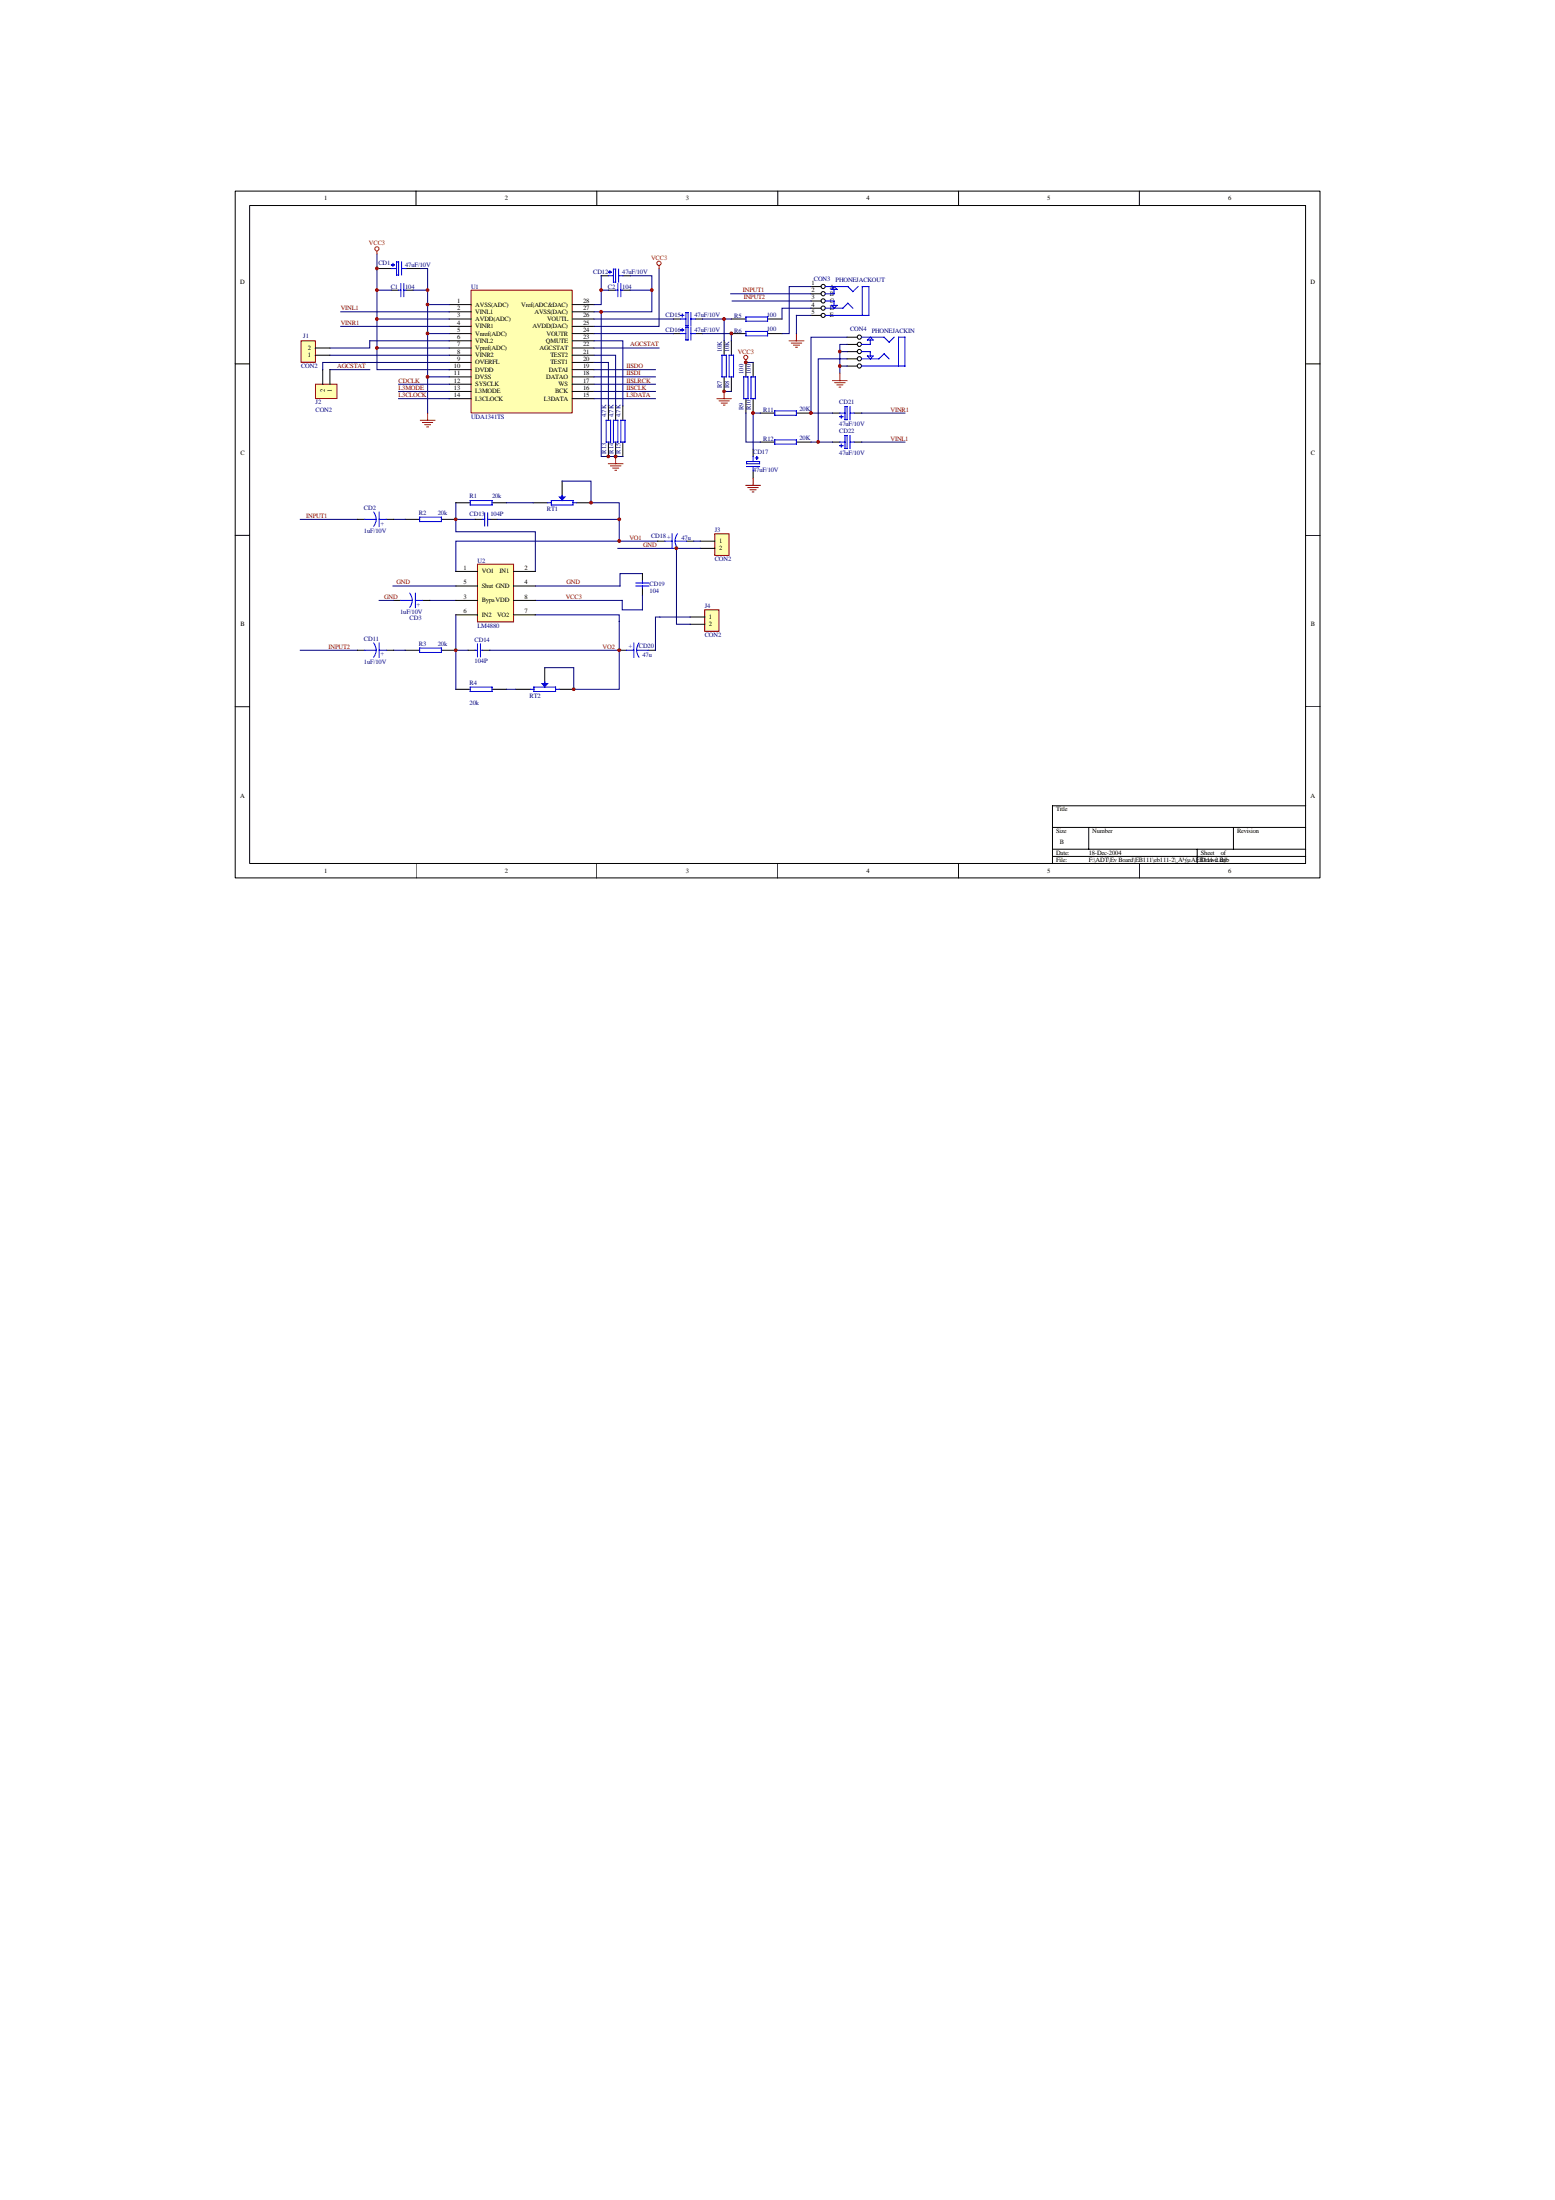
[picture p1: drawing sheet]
<svg xmlns="http://www.w3.org/2000/svg" width="210mm" height="297mm" viewBox="0 0 210 297" stroke-linecap="round" stroke-linejoin="round" font-family="sans-serif">
<g fill="none" stroke="#000" stroke-width=".13">
<path d="M31.7 25.8h146.5v92.7h-146.5zM33.7 27.7h142.5v88.9h-142.5zM56.2 25.8v1.9M80.6 25.8v1.9M105 25.8v1.9M129.4 25.8v1.9M153.8 25.8v1.9M31.7 49.1h2M176.3 49.1h1.9M31.7 72.3h2M176.3 72.3h1.9M31.7 95.4h2"/>
<path d="M176.3 95.4h1.9M56.2 116.6v2M80.6 116.6v2M105 116.6v2M129.4 116.6v2M142.1 111.7h34.2M142.1 114.7h34.2M142.1 115.6h34.2M147 111.7v3M153.8 116.6v2M161.6 114.7v1.9M166.5 111.7v3"/>
<path d="M176.3 108.8h-34.2v7.8"/>
</g>
<path d="M63.6 39.2h13.6v16.6h-13.6z" fill="#ffffb0"/>
<path d="M63.6 39.2h13.6v16.6h-13.6zM100.7 65.5h1.9M101 65.8h1.3M101.3 66.1h.7M101.6 66.4h.1M101.7 64.6v.9" fill="none" stroke="#800000" stroke-width=".13"/>
<g fill="none" stroke="#000" stroke-width=".13">
<path d="M50.9 36.3h1.9M52.8 39.2h1M54.8 36.3h1.9M54.8 39.2h1M81.2 37.2h.9M82.1 39.2h1M84.1 39.2h1M84.1 37.2h1M109.5 38.7h1.3M109.5 39.7h1.3M60.6 47h3M60.6 46h3"/>
<path d="M60.6 48.9h3M60.6 52.9h3M60.6 53.8h3M60.6 41.1h3M60.6 42.1h3M60.6 43.1h3M60.6 44.1h3M60.6 45h3M60.6 48h3M60.6 49.9h3M60.6 50.9h3M60.6 51.9h3"/>
<path d="M77.3 47h2.9M77.3 46h2.9M77.3 48.9h2.9M77.3 52.9h2.9M77.3 53.8h2.9M77.3 41.1h2.9M77.3 42.1h2.9M77.3 43.1h2.9M77.3 44.1h2.9M77.3 45h2.9M77.3 48h2.9M77.3 49.9h2.9"/>
<path d="M77.3 50.9h2.9M77.3 51.9h2.9M82.1 54.8v1.9M82.1 59.7v1.9M83.1 54.8v1.9M83.1 59.7v1.9M84.1 54.8v1.9M84.1 59.7v1.9M90.9 43.1h1M90.9 45h1M93.9 43.1h.9M93.9 45h.9"/>
<path d="M97.7 46v2M97.7 50.9v2M98.7 43.1h2M98.7 45h2M98.7 46v2M98.7 50.9v2M100.7 48.9v2M100.7 53.8v2M101.7 48.9v2M101.7 53.8v2M102.6 59.7h2M102.6 55.8h2"/>
<path d="M103.6 43.1h2M103.6 45h2M107.5 59.7h2M107.5 55.8h2M109.5 40.6h1.3M109.5 41.6h1.3M109.5 42.6h1.3M112.4 59.7h1M112.4 55.8h1M114.3 45.5h1.4M114.3 46.5h1.4M114.3 47.5h1.4"/>
<path d="M114.3 48.5h1.4M114.3 49.4h1.4M115.3 59.7h1M115.3 55.8h1M101.7 60.7v.9M101.7 63.6v1"/>
<circle cx="111.1" cy="39.7" r=".29"/>
<circle cx="111.1" cy="38.7" r=".29"/>
<circle cx="111.1" cy="40.6" r=".29"/>
<circle cx="111.1" cy="41.6" r=".29"/>
<circle cx="111.1" cy="42.6" r=".28"/>
<circle cx="116" cy="45.5" r=".29"/>
<circle cx="116" cy="48.4" r=".29"/>
<circle cx="116" cy="47.5" r=".29"/>
<circle cx="116" cy="49.4" r=".29"/>
<circle cx="116" cy="46.5" r=".29"/>
</g>
<g fill="none" stroke="#f00" stroke-width=".13">
<path d="M50.9 33.9v.4M89 35.9v.4M56.7 56.7h2M57 57h1.4M57.3 57.3h.8M57.6 57.6h.2M57.7 55.8v.9M96.8 53.8h1.9M97.1 54.1h1.3M97.4 54.4h.7M97.7 54.7h.2M97.7 52.9v.9"/>
<path d="M100.7 48.6v.3M106.5 46h2M106.8 46.3h1.4M107.1 46.6h.8M107.4 46.9h.2M107.5 45v1M112.4 51.4h1.9M112.7 51.7h1.4M113 52h.8M113.3 52.3h.2M113.4 50.4v1M82.1 62.6h2"/>
<path d="M82.4 62.9h1.4M82.7 63.2h.8M83 63.5h.2M83.1 61.6v1"/>
<circle cx="50.9" cy="33.6" r=".29"/>
<circle cx="89" cy="35.5" r=".29"/>
<circle cx="100.7" cy="48.2" r=".28"/>
</g>
<g fill="none" stroke="#000080" stroke-width=".13">
<path d="M50.9 34.3v4.9h1.9M50.9 39.2v3.9h9.7M55.8 39.2h1.9M56.7 36.3h1v4.8M81.2 37.2v3.9h-1M81.2 39.2h.9M85.1 37.2h2.9v4.9h-7.8M85.1 39.2h2.9M89 36.3v7.8h-8.8M109.5 38.7h-3v6.3h-.9M44.5 48.9h16.1M44.5 48h16.1"/>
<path d="M44.5 49.9h5.4M46 42.1h14.6M46 44.1h14.6M50.9 43.1v3.9h9.7M50.9 47v2.9h9.7M53.8 51.9h6.8M53.8 52.9h6.8M53.8 53.8h6.8M57.7 45h2.9M57.7 50.9h2.9M60.6 41.1h-2.9v14.7M60.6 46h-10.7v1h-5.4"/>
<path d="M80.2 48.9h1.9v5.9M80.2 48h2.9v6.8M80.2 46h3.9v8.8M80.2 45h10.7M80.2 50.9h8.3M80.2 51.9h8.3M80.2 52.9h8.3M80.2 53.8h8.3M80.2 43.1h10.7M80.2 47h8.8M80.2 49.9h8.3M81.2 42.1v19.5h2.9"/>
<path d="M94.8 45h3.9v1M94.8 43.1h3.9M97.7 52.9h1M97.7 43.1v2.9M100.7 55.8v3.9h1.9M100.7 48.9h1M102.6 55.8h-.9v4.9M107.5 42.6v2.4M109.5 41.6h-3.9v1.5M109.5 59.7h2.9M113.4 47.5h.9M113.4 49.4h.9"/>
<path d="M114.3 45.5h-4.8v10.3h2.9M114.3 48.5h-3.9v11.2M114.3 46.5h-.9v3.9M116.3 55.8h5.9M116.3 59.7h5.9"/>
</g>
<g fill="none" stroke="#00f" stroke-width=".13">
<path d="M52.8 35.8h.4M52.8 36.3h.7M53 35.6v.4M53.5 35.4h.3v1.7h-.3zM53.8 39.2h.3M54.1 38.3v1.7M54.2 36.3h.6M54.2 35.4v1.7M54.5 39.2h.3M54.5 38.3v1.7M82.1 36.7h.4M82.1 37.2h.7"/>
<path d="M82.3 36.5v.4M82.8 36.3h.3v1.8h-.3zM83.1 39.2h.3M83.4 38.3v1.7M83.5 37.2h.6M83.5 36.3v1.8M83.8 39.2h.3M83.8 38.3v1.7M111.4 38.7h3l.7 .7 .7-.7M112.6 39.1v.6h-1.2M112.6 38.7l.4 .4h-.8zM81.8 56.7h.6v3h-.6z"/>
<path d="M82.8 56.7h.6v3h-.6zM83.8 56.7h.6v3h-.6zM91.9 42.6h.4M91.9 43.1h.7M91.9 44.6h.4M91.9 45h.7M92.1 42.4v.4M92.1 44.3v.4M92.6 42.2h.3v1.8h-.3zM92.6 44.2h.3v1.7h-.3zM93.3 43.1h.6M93.3 42.2v1.8"/>
<path d="M93.3 44.2v1.7M93.3 45h.6M97.5 48h.5v2.9h-.5zM98.4 48h.6v2.9h-.6zM100.4 50.9h.6v2.9h-.6zM100.7 42.8h2.9v.6h-2.9zM100.7 44.7h2.9v.6h-2.9zM101.4 50.9h.6v2.9h-.6zM104.6 55.5h2.9v.6h-2.9zM104.6 59.4h2.9v.6h-2.9zM111.4 42.6h5.9v-3.9h-.9v3.9M111.4 41.6h2.4l.6-.7 .7 .7"/>
<path d="M111.4 40.6h1.2v.6M112.2 41.2h.8l-.4 .4zM113.4 59.7h.7M113.4 56.3h.4M113.4 55.8h.7M113.6 56.1v.4M113.6 60v.4M114.1 58.8h.2v1.8h-.2zM114.1 54.9h.2v1.8h-.2zM114.7 59.7h.6M114.7 54.9v1.8M114.7 58.8v1.8"/>
<path d="M114.7 55.8h.6M116.3 45.5h3l.7 .7 .7-.7M116.3 49.4h5.9v-3.9h-.9v3.9M116.3 48.5h2.3l.7-.7 .7 .7M116.3 47.5h1.2v.6M117.1 48.1h.8l-.4 .4zM117.5 45.5l.4 .4h-.8zM117.5 45.9v.6h-1.2M100.8 62.3h1.7v.3h-1.7zM100.8 63h1.7M101.7 61.6v.7M101.7 63v.6"/>
<path d="M102 61.8h.3M102.2 61.6v.4M113.4 60.2h.4"/>
</g>
<path d="M40.7 46h1.9v2.9h-1.9z" fill="#ffffb0"/>
<path d="M40.6 46h2v2.9h-2z" fill="none" stroke="#800000" stroke-width=".13"/>
<path d="M42.6 48h1.9M42.6 47h1.9" fill="none" stroke="#000" stroke-width=".13"/>
<path d="M42.6 51.9h2.9v1.9h-2.9z" fill="#ffffb0"/>
<path d="M42.6 51.9h2.9v1.9h-2.9z" fill="none" stroke="#800000" stroke-width=".13"/>
<g fill="none" stroke="#000" stroke-width=".13">
<path d="M43.6 49.9v2M44.5 49.9v2M48.3 70.1h.9M52.2 70.1h.9M54.7 70.1h1.9M59.6 70.1h1.9M61.5 67.9h2M64.2 70.1h1M66.1 70.1h1M66.4 67.9h2M72 67.9h1.9M75.9 65v1.9"/>
<path d="M77.8 67.9h2M48.3 87.8h.9M52.2 87.8h.9M53.1 81.1h1M54.7 87.8h1.9M57 81.1h1M59.6 87.8h1.9M61.5 93.1h2M63.2 87.8h1M65.2 87.8h.9M66.4 93.1h2M69.6 93.1h2"/>
<path d="M73.5 90.1v2M75.5 93.1h1.9"/>
</g>
<g fill="none" stroke="#000080" stroke-width=".13">
<path d="M98.6 39.7h10.9M44.5 48.9h-.9v1M98.8 40.6h10.7M107.5 42.6h2M40.5 70.1h7.8M53 79.1h8.5M53.1 70.1h1.6M61.5 67.9v3.9h10.8v5.4M61.5 70.1h2.7M67.1 70.1h16.5v3M68.4 67.9h3.6M75.9 65h3.9v2.9h3.8v2.2"/>
<path d="M86.7 77.4h-3v1.7h-11.4M88.8 73.1h-27.3v4.1M40.5 87.8h7.8M51.2 81.1h1.9M53.1 87.8h1.6M58 81.1h3.5M61.5 83v10.1M66.1 87.8h17.5M68.4 93.1h1.2M72.3 83h11.3v10.1h-6.2v-3h-3.9M72.3 81.1h11.7v1.2h2.7"/>
</g>
<g fill="#800000" stroke="#800000" stroke-width=".13">
<path d="M57.6 41h.2v.2h-.2z" fill-rule="evenodd"/>
<path d="M57.6 44.9h.2v.2h-.2z" fill-rule="evenodd"/>
<path d="M57.6 50.7h.2v.3h-.2z" fill-rule="evenodd"/>
<path d="M50.7 36.1h.3v.3h-.3z" fill-rule="evenodd"/>
<path d="M57.6 39h.2v.3h-.2z" fill-rule="evenodd"/>
<path d="M50.7 39h.3v.3h-.3z" fill-rule="evenodd"/>
<path d="M50.7 42.9h.3v.3h-.3z" fill-rule="evenodd"/>
<path d="M50.7 46.8h.3v.3h-.3z" fill-rule="evenodd"/>
<path d="M82 61.5h.2v.3h-.2z" fill-rule="evenodd"/>
<path d="M81 39h.3v.3h-.3z" fill-rule="evenodd"/>
<path d="M87.8 39h.3v.3h-.3z" fill-rule="evenodd"/>
<path d="M81 42h.3v.2h-.3z" fill-rule="evenodd"/>
<path d="M97.6 52.7h.3v.3h-.3z" fill-rule="evenodd"/>
<path d="M97.6 42.9h.3v.3h-.3z" fill-rule="evenodd"/>
<path d="M110.3 59.5h.3v.3h-.3z" fill-rule="evenodd"/>
<path d="M113.2 47.3h.3v.3h-.3z" fill-rule="evenodd"/>
<path d="M113.2 49.3h.3v.3h-.3z" fill-rule="evenodd"/>
<circle cx="83.1" cy="61.6" r=".18"/>
<circle cx="98.7" cy="45" r=".19"/>
<circle cx="101.6" cy="55.8" r=".18"/>
<circle cx="100.7" cy="48.9" r=".18"/>
</g>
<g fill="none" stroke="#00f" stroke-width=".13">
<path d="M49.2 70.1h1.6M50.4 69.2a1.51 1.51 0 0 1 0 1.9M51.2 70.1h1M51.2 69.2v1.9M56.6 69.8h3v.6h-3zM63.5 67.6h2.9v.6h-2.9zM65.2 70.1h.2M65.4 69.3v1.7M65.8 70.1h.3M65.8 69.3v1.7M73.9 67.9h.5M74.4 67.6h2.9v.6h-2.9z"/>
<path d="M75.9 66.9v.7M77.3 67.9h.5M49.2 87.8h1.6M50.4 86.8a1.51 1.51 0 0 1 0 1.9M51.2 87.8h1M51.2 86.8v2M54.1 81.1h1.6M55.3 80.1a1.51 1.51 0 0 1 0 1.9M56.1 81.1h.9M56.1 80.1v1.9M56.6 87.5h3v.6h-3zM63.5 92.8h2.9v.6h-2.9z"/>
<path d="M64.2 87.8h.3M64.5 86.9v1.8M64.9 87.8h.3M64.9 86.9v1.8M71.6 93.1h.5M72.1 92.8h2.9v.6h-2.9zM73.5 92.1v.7M75 93.1h.5"/>
</g>
<g fill="#00f" stroke="#00f" stroke-width=".13">
<path d="M75.5 67.1h.8l-.4 .4z"/>
<path d="M73.2 92.3h.7l-.4 .4z"/>
</g>
<path d="M96.5 72.1h1.9v2.9h-1.9z" fill="#ffffb0"/>
<path d="M96.5 72.1h1.9v2.9h-1.9z" fill="none" stroke="#800000" stroke-width=".13"/>
<path d="M94.5 73.1h2M94.5 74h2" fill="none" stroke="#000" stroke-width=".13"/>
<path d="M95.1 82.4h1.9v2.8h-1.9z" fill="#ffffb0"/>
<path d="M95.1 82.3h1.9v2.9h-1.9z" fill="none" stroke="#800000" stroke-width=".13"/>
<path d="M93.2 83.3h1.9M93.2 84.3h1.9" fill="none" stroke="#000" stroke-width=".13"/>
<path d="M83.4 74h11.1M91.3 74v10.3h1.9M61.5 87.8h1.7M89.1 83.3h4.1" fill="none" stroke="#000080" stroke-width=".13"/>
<path d="M64.5 76.2h4.8v7.8h-4.8z" fill="#ffffb0"/>
<path d="M64.5 76.2h4.8v7.8h-4.8z" fill="none" stroke="#800000" stroke-width=".13"/>
<g fill="none" stroke="#000" stroke-width=".13">
<path d="M61.5 77.2h3M61.5 79.1h3M69.3 77.2h3M69.3 79.1h3M86.7 77.4v1M86.7 79.4v1M88.8 73.1h.9M92.7 73.1h.9M61.5 81.1h3M61.5 83h3M69.3 81.1h3M69.3 83h3"/>
<path d="M83.6 87.8h1M87.5 87.8h1"/>
</g>
<path d="M85.8 79.1h1.8M85.8 78.7h1.8M86.7 78.4v.3M86.7 79.1v.3M89.7 73.1h1M90.7 72.1v1.9M91.1 73.1h1.6M91.4 72.1a1.56 1.56 0 0 0 0 1.9M84.6 87.8h1M85.6 86.8v2M85.9 87.8h1.6M86.3 86.8a1.59 1.59 0 0 0 0 1.9" fill="none" stroke="#00f" stroke-width=".13"/>
<path d="M93.6 73.1h.9M86.7 80.4v1.9M89.1 83.3h-.6v4.5" fill="none" stroke="#000080" stroke-width=".13"/>
<g fill="#800000" stroke="#800000" stroke-width=".13">
<path d="M61.4 70h.2v.2h-.2z" fill-rule="evenodd"/>
<path d="M77.3 92.9h.3v.3h-.3z" fill-rule="evenodd"/>
<path d="M61.4 87.7h.2v.2h-.2z" fill-rule="evenodd"/>
<path d="M91.2 73.9h.2v.2h-.2z" fill-rule="evenodd"/>
<circle cx="83.6" cy="70.1" r=".18"/>
<circle cx="83.6" cy="73" r=".19"/>
<circle cx="79.8" cy="67.9" r=".18"/>
<circle cx="109.5" cy="55.8" r=".18"/>
<circle cx="83.6" cy="87.8" r=".18"/>
</g>
<g font-size=".9">
<text x="43.8" y="27.1">1</text>
<text x="68.2" y="27.1">2</text>
<text x="92.6" y="27.1">3</text>
<text x="117" y="27.1">4</text>
<text x="141.4" y="27.1">5</text>
<text x="165.8" y="27.1">6</text>
<text x="32.4" y="38.3">D</text>
<text x="61.7" y="40.9">1</text>
<text x="61.7" y="41.9">2</text>
<text x="64.2" y="41.4">AVSS(ADC)</text>
<text x="70.4" y="41.4">Vref(ADC&amp;DAC)</text>
<text x="78.7" y="40.9">28</text>
<text x="78.7" y="41.9">27</text>
<text x="109.5" y="38.5">1</text>
<text x="109.5" y="39.5">2</text>
<text x="109.5" y="40.4">3</text>
<text x="109.5" y="41.4">4</text>
<text x="112" y="39">A</text>
<text x="112" y="39.9">B</text>
<text x="112" y="40.9">C</text>
<text x="112" y="41.9">D</text>
<text x="176.9" y="38.3">D</text>
<text x="41.6" y="47.3">2</text>
<text x="61.7" y="46.8">7</text>
<text x="61.7" y="45.8">6</text>
<text x="61.7" y="42.9">3</text>
<text x="61.7" y="43.9">4</text>
<text x="61.7" y="44.8">5</text>
<text x="61.7" y="47.8">8</text>
<text x="64.2" y="47.3">Vpref(ADC)</text>
<text x="64.2" y="46.3">VINL2</text>
<text x="64.2" y="42.4">VINL1</text>
<text x="64.2" y="43.4">AVDD(ADC)</text>
<text x="64.2" y="44.3">VINR1</text>
<text x="64.2" y="45.3">Vnref(ADC)</text>
<text x="71.9" y="44.3">AVDD(DAC)</text>
<text x="72.2" y="42.4">AVSS(DAC)</text>
<text x="72.8" y="47.3">AGCSTAT</text>
<text x="73.7" y="46.3">QMUTE</text>
<text x="73.8" y="45.3">VOUTR</text>
<text x="73.9" y="43.4">VOUTL</text>
<text x="78.7" y="47.8">21</text>
<text x="78.7" y="44.8">24</text>
<text x="78.7" y="42.9">26</text>
<text x="78.7" y="43.9">25</text>
<text x="78.7" y="45.8">23</text>
<text x="78.7" y="46.8">22</text>
<text x="109.5" y="42.4">5</text>
<text x="112" y="42.9">E</text>
<text x="41.6" y="48.2">1</text>
<text x="43.8" y="52.9" transform="rotate(-90 43.8 52.9)">2</text>
<text x="44.8" y="52.9" transform="rotate(-90 44.8 52.9)">1</text>
<text x="61.3" y="52.6">13</text>
<text x="61.3" y="53.6">14</text>
<text x="61.3" y="49.7">10</text>
<text x="61.3" y="50.7">11</text>
<text x="61.3" y="51.7">12</text>
<text x="61.7" y="48.7">9</text>
<text x="64.2" y="49.2">OVERFL</text>
<text x="64.2" y="53.1">L3MODE</text>
<text x="64.2" y="48.2">VINR2</text>
<text x="64.2" y="50.2">DVDD</text>
<text x="64.2" y="51.2">DVSS</text>
<text x="64.2" y="52.2">SYSCLK</text>
<text x="73.7" y="51.2">DATAO</text>
<text x="74.1" y="50.2">DATAI</text>
<text x="74.3" y="48.2">TEST2</text>
<text x="74.3" y="49.2">TEST1</text>
<text x="75" y="53.1">BCK</text>
<text x="75.4" y="52.2">WS</text>
<text x="78.7" y="48.7">20</text>
<text x="78.7" y="50.7">18</text>
<text x="78.7" y="52.6">16</text>
<text x="78.7" y="51.7">17</text>
<text x="78.7" y="49.7">19</text>
<text x="78.7" y="53.6">15</text>
<text x="64.2" y="54.1">L3CLOCK</text>
<text x="73.4" y="54.1">L3DATA</text>
<text x="32.4" y="61.4">C</text>
<text x="176.9" y="61.4">C</text>
<text x="62.6" y="76.9">1</text>
<text x="65" y="77.4">VO1</text>
<text x="67.4" y="77.4">IN1</text>
<text x="70.8" y="76.9">2</text>
<text x="97.1" y="73.3">1</text>
<text x="97.1" y="74.3">2</text>
<text x="62.6" y="78.9">5</text>
<text x="62.6" y="80.9">3</text>
<text x="62.6" y="82.8">6</text>
<text x="65" y="79.4">Shut GND</text>
<text x="65" y="81.3">BypaVDD</text>
<text x="65" y="83.3">IN2</text>
<text x="67.1" y="83.3">VO2</text>
<text x="70.8" y="82.8">7</text>
<text x="70.8" y="80.9">8</text>
<text x="70.8" y="78.9">4</text>
<text x="95.7" y="83.6">1</text>
<text x="32.4" y="84.6">B</text>
<text x="95.7" y="84.6">2</text>
<text x="177" y="84.6">B</text>
<text x="32.4" y="107.7">A</text>
<text x="176.9" y="107.7">A</text>
<text x="142.6" y="109.6">Title</text>
<text x="142.6" y="112.5">Size</text>
<text x="143" y="113.9">B</text>
<text x="147.4" y="112.5">Number</text>
<text x="167" y="112.5">Revision</text>
<text x="43.8" y="117.9">1</text>
<text x="68.2" y="117.9">2</text>
<text x="92.6" y="117.9">3</text>
<text x="117" y="117.9">4</text>
<text x="141.4" y="117.9">5</text>
<text x="142.6" y="115.4">Date:</text>
<text x="142.6" y="116.4">File:</text>
<text x="147" y="115.4">18-Dec-2004</text>
<text x="147" y="116.4">F:\ADT\Ev Board\EB111\eb111-2\¸Ä¹ýµÄEB111-2.By:</text>
<text x="162.1" y="116.4">Drawn ddb</text>
<text x="162.1" y="115.4">Sheet</text>
<text x="164.8" y="115.4">of</text>
<text x="165.8" y="117.9">6</text>
</g>
<g font-size=".9" fill="#f00">
<text x="49.8" y="33.1">VCC3</text>
<text x="87.9" y="35.1">VCC3</text>
<text x="99.6" y="47.8">VCC3</text>
</g>
<g font-size=".9" fill="#000080">
<text x="51.1" y="35.8">CD1</text>
<text x="52.7" y="39">C1</text>
<text x="54.7" y="39">104</text>
<text x="54.7" y="36">47uF/10V</text>
<text x="63.6" y="39">U1</text>
<text x="80.1" y="37">CD12</text>
<text x="82" y="39">C2</text>
<text x="84" y="37">47uF/10V</text>
<text x="84" y="39">104</text>
<text x="109.9" y="37.9">CON3</text>
<text x="112.8" y="38.1">PHONEJACKOUT</text>
<text x="40.9" y="45.6">J1</text>
<text x="89.9" y="42.9">CD15</text>
<text x="89.9" y="44.8">CD16</text>
<text x="93.7" y="42.9">47uF/10V</text>
<text x="93.7" y="44.8">47uF/10V</text>
<text x="97.5" y="47.6" transform="rotate(-90 97.5 47.6)">10K</text>
<text x="98.4" y="47.6" transform="rotate(-90 98.4 47.6)">10K</text>
<text x="99.1" y="43">R5</text>
<text x="99.1" y="44.9">R6</text>
<text x="103.5" y="42.8">100</text>
<text x="103.5" y="44.7">100</text>
<text x="114.7" y="44.7">CON4</text>
<text x="117.7" y="44.9">PHONEJACKIN</text>
<text x="40.6" y="49.7">CON2</text>
<text x="97.5" y="52.5" transform="rotate(-90 97.5 52.5)">R7</text>
<text x="98.4" y="52.5" transform="rotate(-90 98.4 52.5)">R8</text>
<text x="100.4" y="50.5" transform="rotate(-90 100.4 50.5)">100</text>
<text x="101.3" y="50.5" transform="rotate(-90 101.3 50.5)">100</text>
<text x="42.6" y="54.6">J2</text>
<text x="42.6" y="55.6">CON2</text>
<text x="63.6" y="56.5">UDA1341TS</text>
<text x="81.8" y="56.4" transform="rotate(-90 81.8 56.4)">4.7K</text>
<text x="82.8" y="56.4" transform="rotate(-90 82.8 56.4)">4.7K</text>
<text x="83.8" y="56.4" transform="rotate(-90 83.8 56.4)">4.7K</text>
<text x="100.4" y="55.4" transform="rotate(-90 100.4 55.4)">R9</text>
<text x="101.3" y="55.4" transform="rotate(-90 101.3 55.4)">R10</text>
<text x="103" y="55.7">R11</text>
<text x="103" y="59.6">R12</text>
<text x="107.9" y="55.5">20K</text>
<text x="107.9" y="59.4">20K</text>
<text x="113.3" y="58.5">CD22</text>
<text x="113.3" y="54.6">CD21</text>
<text x="113.3" y="57.5">47uF/10V</text>
<text x="81.8" y="61.2" transform="rotate(-90 81.8 61.2)">R13</text>
<text x="82.8" y="61.2" transform="rotate(-90 82.8 61.2)">R14</text>
<text x="83.8" y="61.2" transform="rotate(-90 83.8 61.2)">R15</text>
<text x="101.7" y="61.3">CD17</text>
<text x="101.7" y="63.8">47uF/10V</text>
<text x="113.3" y="61.4">47uF/10V</text>
<text x="49.1" y="68.8">CD2</text>
<text x="49.1" y="72">1uF/10V</text>
<text x="51.4" y="70.4" transform="rotate(90 51.4 70.4)">+</text>
<text x="56.6" y="69.5">R2</text>
<text x="59.1" y="69.5">20k</text>
<text x="63.4" y="69.6">CD13</text>
<text x="63.4" y="67.3">R1</text>
<text x="66.2" y="69.6">104P</text>
<text x="66.4" y="67.2">20k</text>
<text x="73.8" y="69">RT1</text>
<text x="96.5" y="71.9">J3</text>
<text x="64.5" y="76">U2</text>
<text x="87.9" y="72.6">CD18</text>
<text x="90.5" y="72.8" transform="rotate(-90 90.5 72.8)">+</text>
<text x="92" y="72.9">47u</text>
<text x="96.5" y="75.8">CON2</text>
<text x="54" y="82.9">1uF/10V</text>
<text x="55.3" y="83.8">CD3</text>
<text x="56.3" y="81.4" transform="rotate(90 56.3 81.4)">+</text>
<text x="87.7" y="79.1">CD19</text>
<text x="87.7" y="80.1">104</text>
<text x="95.1" y="82.1">J4</text>
<text x="49.1" y="86.5">CD11</text>
<text x="49.1" y="89.6">1uF/10V</text>
<text x="51.4" y="88.1" transform="rotate(90 51.4 88.1)">+</text>
<text x="56.6" y="87.2">R3</text>
<text x="59.1" y="87.2">20k</text>
<text x="64.1" y="86.6">CD14</text>
<text x="64.1" y="89.5">104P</text>
<text x="64.5" y="84.8">LM4880</text>
<text x="85.3" y="87.5" transform="rotate(-90 85.3 87.5)">+</text>
<text x="86.2" y="87.5">CD20</text>
<text x="86.7" y="88.8">47u</text>
<text x="95.1" y="86">CON2</text>
<text x="63.4" y="92.5">R4</text>
<text x="63.4" y="95.2">20k</text>
<text x="71.5" y="94.2">RT2</text>
</g>
<g font-size=".9" fill="#800000">
<text x="46" y="41.9">VINL1</text>
<text x="100.3" y="39.5">INPUT1</text>
<text x="100.4" y="40.4">INPUT2</text>
<text x="46" y="43.9">VINR1</text>
<text x="85.1" y="46.8">AGCSTAT</text>
<text x="45.5" y="49.7">AGCSTAT</text>
<text x="53.8" y="51.7">CDCLK</text>
<text x="53.8" y="52.6">L3MODE</text>
<text x="53.8" y="53.6">L3CLOCK</text>
<text x="84.6" y="49.7">IISDO</text>
<text x="84.6" y="50.7">IISDI</text>
<text x="84.6" y="51.7">IISLRCK</text>
<text x="84.6" y="52.6">IISCLK</text>
<text x="84.6" y="53.6">L3DATA</text>
<text x="120.2" y="55.6">VINR1</text>
<text x="120.2" y="59.5">VINL1</text>
<text x="41.3" y="69.9">INPUT1</text>
<text x="85" y="72.9">VO1</text>
<text x="86.8" y="73.8">GND</text>
<text x="51.9" y="80.9">GND</text>
<text x="53.5" y="78.9">GND</text>
<text x="76.4" y="80.9">VCC3</text>
<text x="76.5" y="78.9">GND</text>
<text x="44.3" y="87.6">INPUT2</text>
<text x="81.3" y="87.6">VO2</text>
</g>
</svg>
